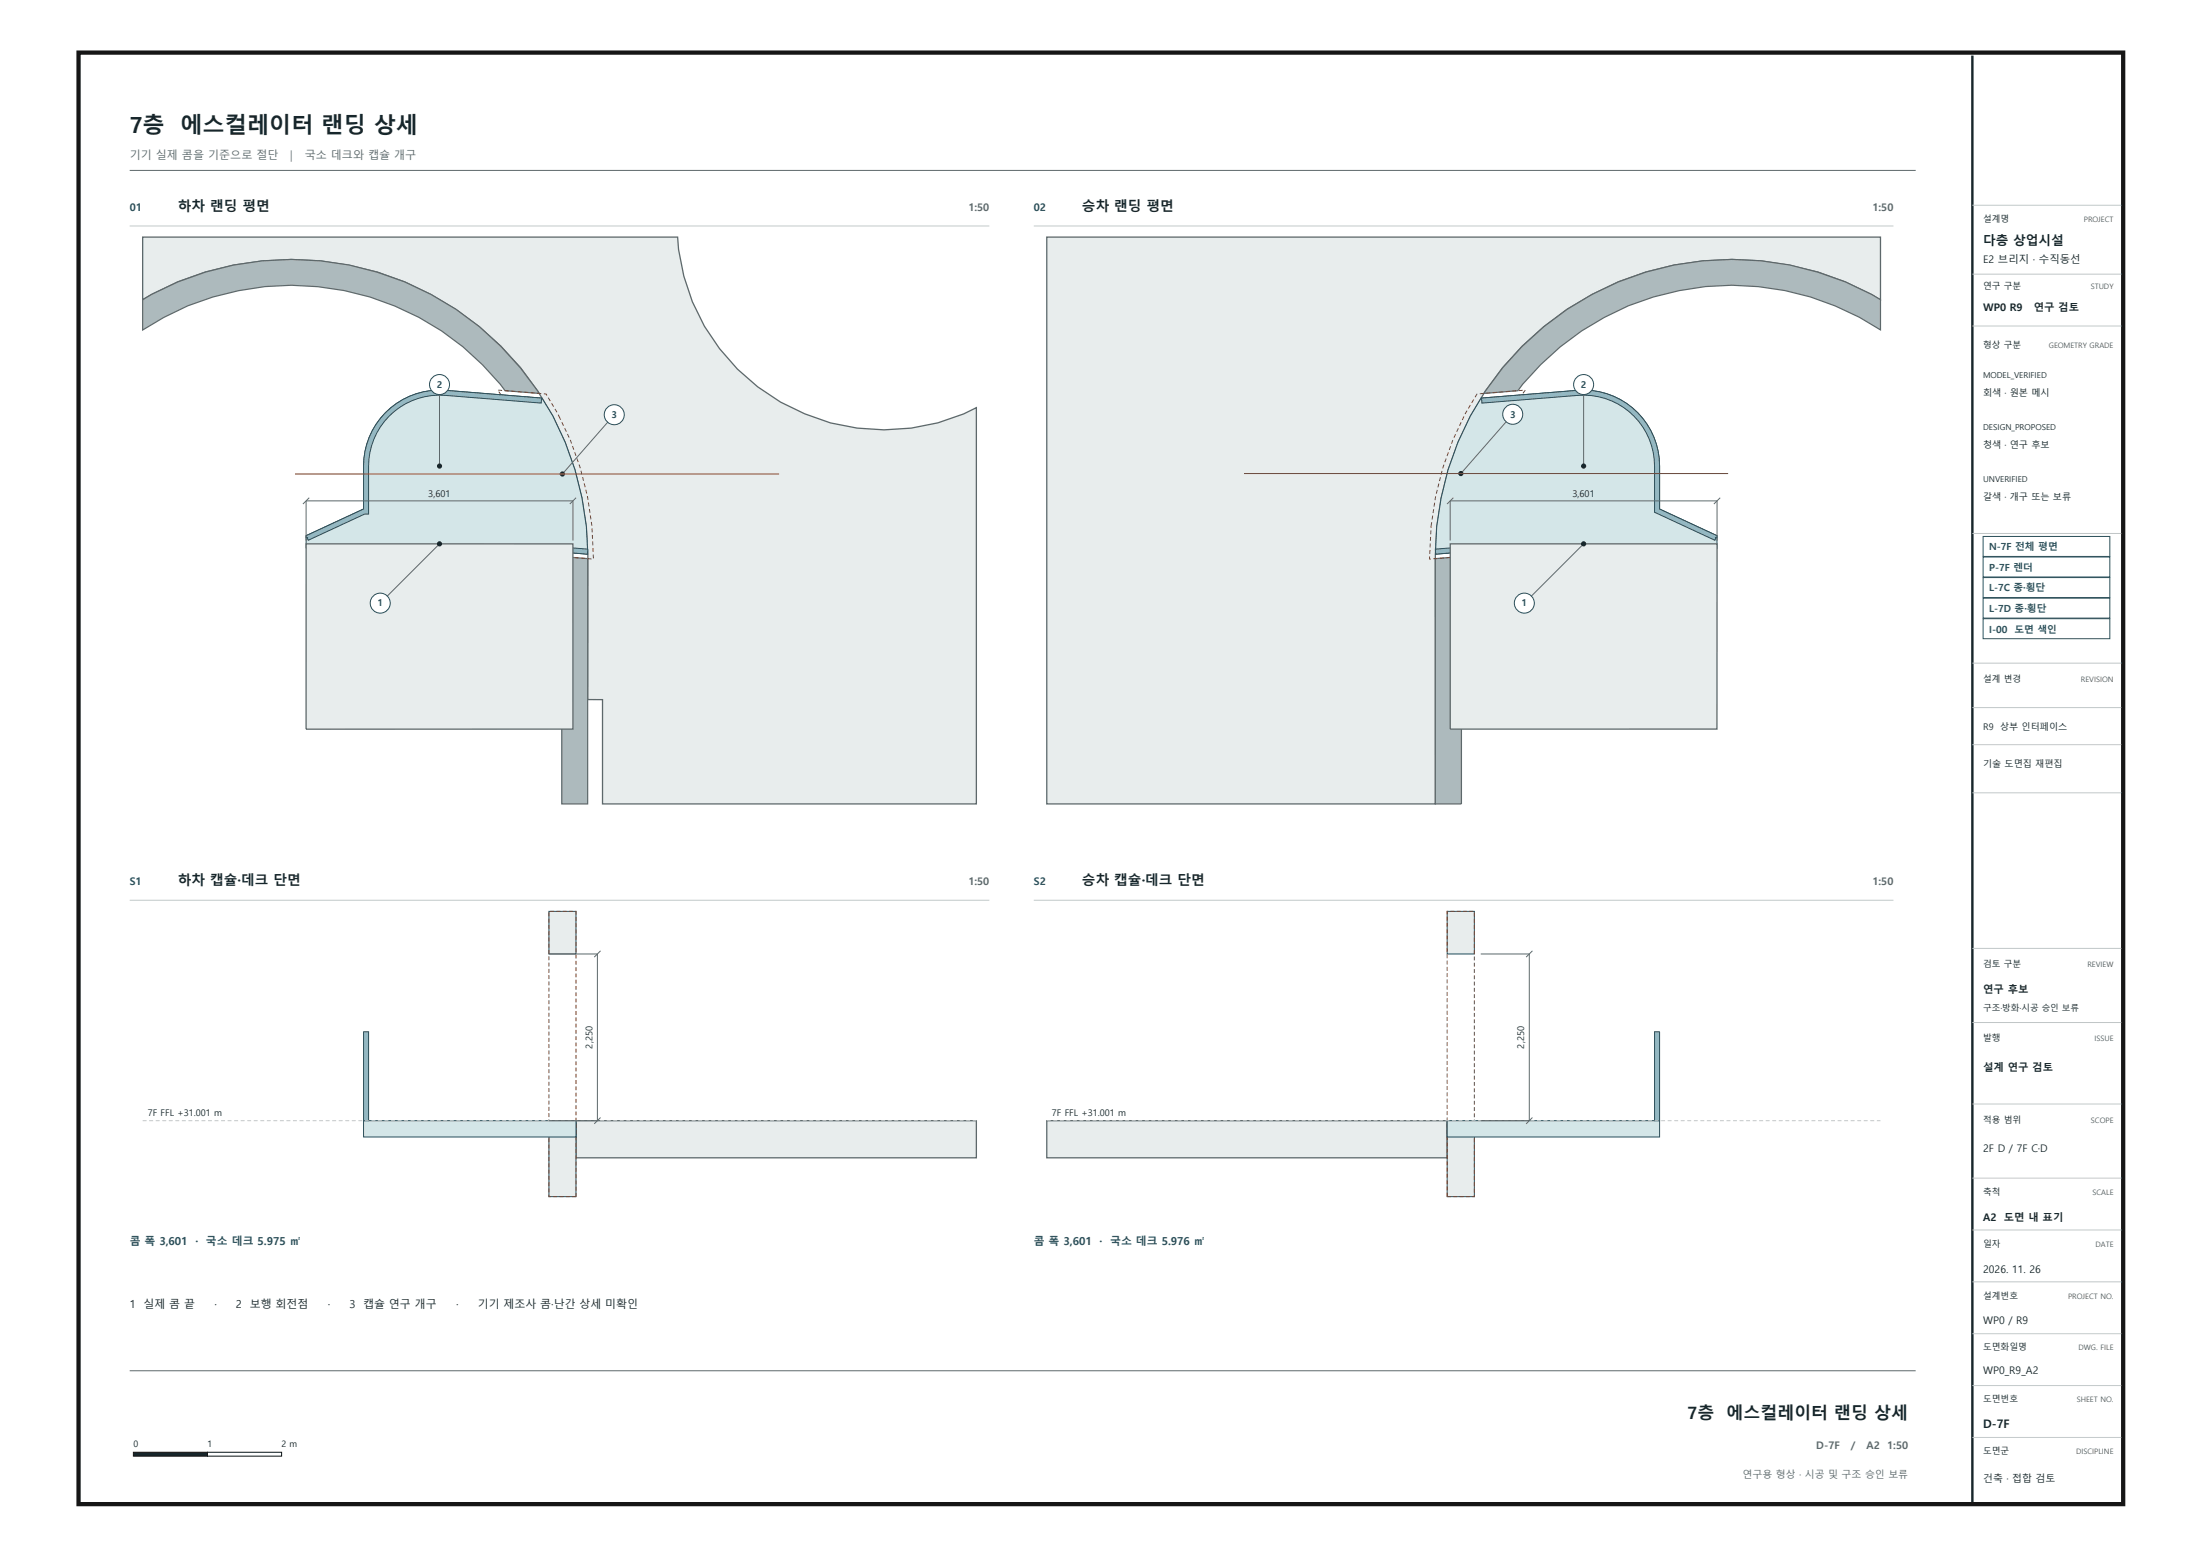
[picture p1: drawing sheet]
<svg xmlns="http://www.w3.org/2000/svg" width="594mm" height="420mm" viewBox="0 0 594 420" stroke-linecap="round" stroke-linejoin="round" font-family="sans-serif">
<path d="M35 46h482M35 370h482" fill="none" stroke="#5e696b" stroke-width=".27"/>
<path d="M36 392h20v1h-20z" fill="#17262b" stroke="#161616" stroke-width=".27"/>
<path d="M56 392h20v1h-20z" fill="#fff" stroke="#161616" stroke-width=".27"/>
<path d="M35 61h232" fill="none" stroke="#c2c9c9" stroke-width=".27"/>
<path d="M38.5 64h144.4a54.4 54.4 0 0 0 7.2 24.1 56.3 56.3 0 0 0 63 26l7-2.4 3.4-1.7v107h-100.9v-28.2h-4v-38.8a82.2 82.2 0 0 0-18.1-50.7 79.9 79.9 0 0 0-42.5-26.8 79.6 79.6 0 0 0-57.1 7l-2.4 1.4z" fill-rule="evenodd" fill="#e8eded" stroke="#5e696b" stroke-width=".35"/>
<g fill="#adbabd" stroke="#5e696b" stroke-width=".33">
<path d="M151.6 150.2l7 .6v66.2h-7z" fill-rule="evenodd"/>
<path d="M38.5 80.9a79.8 79.8 0 0 1 107 25.3l-9.2-.7a72.8 72.8 0 0 0-97.8-16.4z" fill-rule="evenodd"/>
</g>
<path d="M150.9 112.4l3.1 6.5 2.6 7.4 2 7.8 1.2 8 .4 8.8-10.1-.8a69.5 69.5 0 0 0-1.6-14.6v-.3a74.2 74.2 0 0 0-3.9-12.8l-3-6-3.6-6.1-3.7-5 13.1 1 3.5 6.1" fill="none" stroke="#914a2e" stroke-width=".27" stroke-dasharray="1.1 .7" stroke-linecap="butt"/>
<path d="M104 111.4a20.5 20.5 0 0 1 16.3-6l26 2.1a79.4 79.4 0 0 1 12.3 42.1l-19.7-1.6h-56.3v-3.4l15.5-7.2v-11.6a20.5 20.5 0 0 1 5.9-14.4z" fill-rule="evenodd" fill="#d4e6e8" stroke="#264f5c" stroke-width=".27"/>
<g fill="#94b8c2" stroke="#264f5c" stroke-width=".27">
<path d="M145.2 147.1l13.5 1.1-.2 1.4-13.4-1.1z" fill-rule="evenodd"/>
<path d="M104 111.4a20.5 20.5 0 0 1 16.3-6l25.9 2.1-.1 1.3-25.9-2.1a19.1 19.1 0 0 0-20.7 19.1v13h-1.1l-15.2 7-.2-.7h-.4v-.5l15.5-7.2v-11.6a20.5 20.5 0 0 1 5.9-14.4z" fill-rule="evenodd"/>
</g>
<path d="M82.6 146.8h72v50h-72z" fill-rule="evenodd" fill="#e8eded" stroke="#5e696b" stroke-width=".35"/>
<path d="M83.5 134.3l-1.7 1.7M155.5 134.4l-1.7 1.7M82.6 145.9v-10.7h72v10.7M118.6 146.8l-16 16" fill="none" stroke="#5e696b" stroke-width=".27"/>
<circle cx="118.6" cy="146.8" r=".56" fill="#17262b" stroke="#17262b" stroke-width=".27"/>
<circle cx="102.6" cy="162.8" r="2.7" fill="#fff" stroke="#264f5c" stroke-width=".27"/>
<path d="M118.6 103.8v22" fill="none" stroke="#5e696b" stroke-width=".27"/>
<circle cx="118.6" cy="125.8" r=".56" fill="#17262b" stroke="#17262b" stroke-width=".27"/>
<circle cx="118.6" cy="103.8" r="2.7" fill="#fff" stroke="#264f5c" stroke-width=".27"/>
<path d="M165.8 111.9l-14 16" fill="none" stroke="#5e696b" stroke-width=".27"/>
<circle cx="151.8" cy="127.9" r=".56" fill="#17262b" stroke="#17262b" stroke-width=".27"/>
<circle cx="165.8" cy="111.9" r="2.7" fill="#fff" stroke="#264f5c" stroke-width=".27"/>
<path d="M79.6 127.9h130.7" fill="none" stroke="#914a2e" stroke-width=".27"/>
<path d="M35 243h232" fill="none" stroke="#c2c9c9" stroke-width=".27"/>
<path d="M155.4 302.5h108.1v10h-108.1z" fill-rule="evenodd" fill="#e8eded" stroke="#5e696b" stroke-width=".35"/>
<g fill="#e8eded" stroke="#264f5c" stroke-width=".27">
<path d="M148.1 302.9h7.4v20.1h-7.4z" fill-rule="evenodd"/>
<path d="M148.1 246h7.4v11.5h-7.4z" fill-rule="evenodd"/>
</g>
<path d="M155.5 323h-7.4v-77h7.4v77" fill="none" stroke="#914a2e" stroke-width=".27" stroke-dasharray="1.1 .6" stroke-linecap="butt"/>
<path d="M98.1 302.5h57.3v4.4h-57.3z" fill-rule="evenodd" fill="#d4e6e8" stroke="#264f5c" stroke-width=".27"/>
<path d="M98.1 278.5h1.4v24h-1.4z" fill-rule="evenodd" fill="#94b8c2" stroke="#264f5c" stroke-width=".27"/>
<path d="M38.5 302.5h225" fill="none" stroke="#c2c9c9" stroke-width=".27" stroke-dasharray="1.1 .7" stroke-linecap="butt"/>
<path d="M39.4 298.4h21v3.6h-21z" fill="#fff"/>
<path d="M148.1 257.5h13.1v45h-13.1M162.1 256.7l-1.7 1.6M162.1 301.6l-1.7 1.8" fill="none" stroke="#5e696b" stroke-width=".27"/>
<path d="M279 61h232" fill="none" stroke="#c2c9c9" stroke-width=".27"/>
<path d="M282.5 64h225v16.9a79.7 79.7 0 0 0-55.8-9.3 79.9 79.9 0 0 0-64.3 78.4v67h-104.9z" fill-rule="evenodd" fill="#e8eded" stroke="#5e696b" stroke-width=".35"/>
<g fill="#adbabd" stroke="#5e696b" stroke-width=".33">
<path d="M387.4 150.8l7-.6v66.8h-7z" fill-rule="evenodd"/>
<path d="M410.8 93.5a79.7 79.7 0 0 1 96.7-12.6v8.1a72.9 72.9 0 0 0-97.9 16.5l-9.1 .7 .4-.7a79 79 0 0 1 9.9-12z" fill-rule="evenodd"/>
</g>
<path d="M386.2 142l1.2-7.9 2-7.8 2.7-7.6 3.4-7.1 3.1-5.3 13.1-1a73.1 73.1 0 0 0-10.3 17.4l-.2 .6a72.5 72.5 0 0 0-5 19.7l-.3 7.1-10.1 .8 .4-8.9" fill="none" stroke="#914a2e" stroke-width=".27" stroke-dasharray="1.1 .7" stroke-linecap="butt"/>
<path d="M399.7 107.5l26-2.1a20.5 20.5 0 0 1 22.2 20.4v11.6l15.5 7.2v3.4h-56.3l-19.7 1.6a78.7 78.7 0 0 1 12.3-42.1z" fill-rule="evenodd" fill="#d4e6e8" stroke="#264f5c" stroke-width=".27"/>
<g fill="#94b8c2" stroke="#264f5c" stroke-width=".27">
<path d="M399.8 107.5l25.9-2.1a20.5 20.5 0 0 1 22.2 20.4v11.6l15.5 7.2v.5h-.4l-.2 .7-16.3-7.5v-12.5a19.1 19.1 0 0 0-20.7-19.1l-25.9 2.1z" fill-rule="evenodd"/>
<path d="M387.4 148.2l13.4-1.1 .1 1.4-13.4 1.1z" fill-rule="evenodd"/>
</g>
<path d="M391.4 146.8h72v50h-72z" fill-rule="evenodd" fill="#e8eded" stroke="#5e696b" stroke-width=".35"/>
<path d="M392.2 134.4l-1.7 1.7M464.2 134.4l-1.7 1.7M391.4 145.9v-10.7h72v10.7M427.4 146.8l-16 16" fill="none" stroke="#5e696b" stroke-width=".27"/>
<circle cx="427.4" cy="146.8" r=".56" fill="#17262b" stroke="#17262b" stroke-width=".27"/>
<circle cx="411.4" cy="162.8" r="2.7" fill="#fff" stroke="#264f5c" stroke-width=".27"/>
<path d="M427.4 103.8v22" fill="none" stroke="#5e696b" stroke-width=".27"/>
<circle cx="427.4" cy="125.8" r=".56" fill="#17262b" stroke="#17262b" stroke-width=".27"/>
<circle cx="427.4" cy="103.8" r="2.7" fill="#fff" stroke="#264f5c" stroke-width=".27"/>
<path d="M408.3 111.8l-14 16" fill="none" stroke="#5e696b" stroke-width=".27"/>
<circle cx="394.3" cy="127.8" r=".56" fill="#17262b" stroke="#17262b" stroke-width=".27"/>
<circle cx="408.3" cy="111.8" r="2.7" fill="#fff" stroke="#264f5c" stroke-width=".27"/>
<path d="M335.7 127.8h130.7" fill="none" stroke="#914a2e" stroke-width=".27"/>
<path d="M279 243h232" fill="none" stroke="#c2c9c9" stroke-width=".27"/>
<path d="M282.5 302.5h108.1v10h-108.1z" fill-rule="evenodd" fill="#e8eded" stroke="#5e696b" stroke-width=".35"/>
<g fill="#e8eded" stroke="#264f5c" stroke-width=".27">
<path d="M390.6 302.9h7.3v20.1h-7.3z" fill-rule="evenodd"/>
<path d="M390.6 246h7.3v11.5h-7.3z" fill-rule="evenodd"/>
</g>
<path d="M390.6 323v-77h7.3v77h-7.3" fill="none" stroke="#914a2e" stroke-width=".27" stroke-dasharray="1.1 .6" stroke-linecap="butt"/>
<path d="M390.6 302.5h57.3v4.4h-57.3z" fill-rule="evenodd" fill="#d4e6e8" stroke="#264f5c" stroke-width=".27"/>
<path d="M446.5 278.5h1.4v24h-1.4z" fill-rule="evenodd" fill="#94b8c2" stroke="#264f5c" stroke-width=".27"/>
<path d="M282.5 302.5h225" fill="none" stroke="#c2c9c9" stroke-width=".27" stroke-dasharray="1.1 .7" stroke-linecap="butt"/>
<path d="M283.4 298.4h21v3.6h-21z" fill="#fff"/>
<path d="M399.6 257.5h13.1v45h-13.1M413.6 256.7l-1.7 1.6M413.6 301.6l-1.7 1.8" fill="none" stroke="#5e696b" stroke-width=".27"/>
<path d="M21.2 14.2h551.8v391.8h-551.8z" fill="none" stroke="#161616" stroke-width="1.2" stroke-linecap="butt"/>
<path d="M532.3 15v390.5" fill="none" stroke="#17262b" stroke-width=".65" stroke-linecap="butt"/>
<g fill="none" stroke="#c2c9c9" stroke-width=".27">
<path d="M532.3 55.4h40.2M532.3 74h40.2M532.3 88h40.2M532.3 144h40.2M532.3 179h40.2M532.3 191h40.2M532.3 201h40.2M532.3 214h40.2M532.3 256h40.2M532.3 276h40.2M532.3 298h40.2M532.3 318h40.2"/>
<path d="M532.3 332h40.2M532.3 346h40.2M532.3 360h40.2M532.3 374h40.2M532.3 388h40.2"/>
</g>
<g fill="#fff" stroke="#264f5c" stroke-width=".27">
<path d="M535.2 144.8h34.2v5.4h-34.2z"/>
<path d="M535.2 150.4h34.2v5.4h-34.2z"/>
<path d="M535.2 155.9h34.2v5.4h-34.2z"/>
<path d="M535.2 161.5h34.2v5.4h-34.2z"/>
<path d="M535.2 167h34.2v5.4h-34.2z"/>
</g>
<g font-size="6" fill="#17262b">
<text x="35" y="36">7층</text>
<text x="48.7" y="36">에스컬레이터 랜딩 상세</text>
</g>
<g font-size="4.6" fill="#17262b">
<text x="455.4" y="383">7층</text>
<text x="465.9" y="383">에스컬레이터 랜딩 상세</text>
</g>
<g font-size="3.7" fill="#17262b">
<text x="48" y="57">하차 랜딩 평면</text>
<text x="292" y="57">승차 랜딩 평면</text>
<text x="48" y="239">하차 캡슐·데크 단면</text>
<text x="292" y="239">승차 캡슐·데크 단면</text>
</g>
<text font-size="3.5" fill="#161616" x="535.2" y="66">다층 상업시설</text>
<text font-size="3.2" fill="#161616" x="535.2" y="385.5">D-7F</text>
<g font-size="3" fill="#5e696b">
<text x="35" y="43">기기 실제 콤을 기준으로 절단</text>
<text x="78.4" y="43">|</text>
<text x="82.2" y="43">국소 데크와 캡슐 개구</text>
</g>
<g font-size="3" fill="#264f5c">
<text x="35" y="336">콤 폭 3,601</text>
<text x="52.7" y="336">·</text>
<text x="55.6" y="336">국소 데크 5.975 ㎡</text>
<text x="279" y="336">콤 폭 3,601</text>
<text x="296.7" y="336">·</text>
<text x="299.6" y="336">국소 데크 5.976 ㎡</text>
</g>
<g font-size="3" fill="#17262b">
<text x="35" y="353">1</text>
<text x="38.7" y="353">실제 콤 끝</text>
<text x="57.8" y="353">·</text>
<text x="63.7" y="353">2</text>
<text x="67.4" y="353">보행 회전점</text>
<text x="88.5" y="353">·</text>
<text x="94.3" y="353">3</text>
<text x="98" y="353">캡슐 연구 개구</text>
<text x="123.1" y="353">·</text>
<text x="128.9" y="353">기기 제조사 콤·난간 상세 미확인</text>
</g>
<g font-size="2.8" fill="#264f5c">
<text x="35" y="57">01</text>
<text x="279" y="57">02</text>
<text x="35" y="239">S1</text>
<text x="279" y="239">S2</text>
</g>
<g font-size="2.8" fill="#5e696b">
<text x="261.4" y="57">1:50</text>
<text x="505.4" y="57">1:50</text>
<text x="261.4" y="239">1:50</text>
<text x="505.4" y="239">1:50</text>
<text x="490.2" y="391">D-7F</text>
<text x="499.5" y="391">/</text>
<text x="503.7" y="391">A2</text>
<text x="509.3" y="391">1:50</text>
</g>
<g font-size="2.8" fill="#161616">
<text x="535.2" y="71">E2 브리지 · 계단실</text>
<text x="535.2" y="84">WP0 R8</text>
<text x="547.9" y="84">연구용</text>
<text x="535.2" y="268">연구 후보</text>
<text x="535.2" y="289">설계 연구 검토</text>
<text x="535.2" y="311">2F D / 7F C·D</text>
<text x="535.2" y="329.5">A2</text>
<text x="541.8" y="329.5">1:50</text>
<text x="535.2" y="343.6">2026. 11. 25</text>
<text x="535.2" y="357.5">WP0 / R8</text>
<text x="535.2" y="371">WP0_R8_A2</text>
</g>
<g font-size="2.8" fill="#17262b">
<text x="535.2" y="71">E2 브리지 · 수직동선</text>
<text x="535.2" y="84">WP0 R9</text>
<text x="548.9" y="84">연구 검토</text>
<text x="540.8" y="329.5">도면 내 표기</text>
<text x="535.2" y="343.6">2026. 11. 26</text>
<text x="535.2" y="357.5">WP0 / R9</text>
<text x="535.2" y="371">WP0_R9_A2</text>
</g>
<text font-size="2.7" fill="#5e696b" x="470.3" y="399">연구용 형상 · 시공 및 구조 승인 보류</text>
<text font-size="2.7" fill="#17262b" x="535.2" y="400">건축 · 접합 검토</text>
<g font-size="2.6" fill="#264f5c">
<text x="536.8" y="148.5">N-7F 전체 평면</text>
<text x="536.8" y="154.1">P-7F 렌더</text>
<text x="536.8" y="159.7">L-7C 종·횡단</text>
<text x="536.8" y="165.2">L-7D 종·횡단</text>
<text x="536.8" y="170.7">I-00</text>
<text x="543.6" y="170.7">도면 색인</text>
</g>
<g font-size="2.6" fill="#161616">
<text x="535.2" y="400">7층</text>
<text x="541.1" y="400">에스컬레이터 랜딩 상세</text>
</g>
<g font-size="2.5" fill="#161616">
<text x="535.2" y="96">콤·데크·캡슐 개구</text>
<text x="535.2" y="102">치수 mm · 표기 축척</text>
<text x="535.2" y="108">원본 기반 검토</text>
<text x="535.2" y="183.5">설계 변경</text>
</g>
<g font-size="2.5" fill="#264f5c">
<text x="117.9" y="104.7">2</text>
<text x="426.6" y="104.7">2</text>
<text x="165" y="112.8">3</text>
<text x="407.5" y="112.7">3</text>
<text x="101.9" y="163.7">1</text>
<text x="410.6" y="163.7">1</text>
</g>
<g font-size="2.5" fill="#17262b">
<text x="535.2" y="107">회색 · 원본 메시</text>
<text x="535.2" y="121">청색 · 연구 후보</text>
<text x="115.6" y="134.1">3,601</text>
<text x="424.4" y="134.1">3,601</text>
<text x="535.2" y="135">갈색 · 개구 또는 보류</text>
<text x="535.2" y="197">R9</text>
<text x="539.8" y="197">상부 인터페이스</text>
<text x="535.2" y="207">기술 도면집 재편집</text>
<text x="159.9" y="283" transform="rotate(-90 159.9 283)">2,250</text>
<text x="411.4" y="283" transform="rotate(-90 411.4 283)">2,250</text>
<text x="39.9" y="301.2">7F FFL +31.001 m</text>
<text x="283.9" y="301.2">7F FFL +31.001 m</text>
</g>
<g font-size="2.4" fill="#161616">
<text x="535.2" y="59.6">설계명</text>
<text x="535.2" y="78.2">주기</text>
<text x="535.2" y="261">검토 구분</text>
<text x="535.2" y="281">발행 구분</text>
<text x="535.2" y="303">적용 범위</text>
<text x="535.2" y="322.5">축척</text>
<text x="535.2" y="336.7">일자</text>
<text x="535.2" y="350.5">설계번호</text>
<text x="535.2" y="364.5">도면화일명</text>
<text x="535.2" y="378.5">도면번호</text>
<text x="535.2" y="392.5">도면명</text>
</g>
<g font-size="2.4" fill="#17262b">
<text x="535.2" y="78">연구 구분</text>
<text x="535.2" y="94">형상 구분</text>
<text x="535.2" y="184">설계 변경</text>
<text x="535.2" y="281">발행</text>
<text x="36" y="390.7">0</text>
<text x="56" y="390.7">1</text>
<text x="76" y="390.7">2 m</text>
<text x="535.2" y="392.5">도면군</text>
</g>
<text font-size="2.3" fill="#525457" x="535.2" y="122.5">회색 · 원본 메시</text>
<text font-size="2.3" fill="#1f4a59" x="535.2" y="128">청색 · 연구 형상</text>
<text font-size="2.3" fill="#161616" x="535.2" y="273">구조·방화·시공 승인 보류</text>
<g font-size="2.2" fill="#17262b">
<text x="535.2" y="102">MODEL_VERIFIED</text>
<text x="535.2" y="116">DESIGN_PROPOSED</text>
<text x="535.2" y="130">UNVERIFIED</text>
</g>
<g font-size="2.2" fill="#161616">
<text x="533.3" y="196.5">일자</text>
<text x="545.6" y="196.5">설계</text>
<text x="552.6" y="196.5">검토</text>
<text x="534" y="207.6">26.11.25</text>
<text x="546" y="207.6">R8</text>
<text x="553.3" y="207.6">—</text>
</g>
<g font-size="2" fill="#525457">
<text x="557" y="59.6">PROJECT TITLE</text>
<text x="562.4" y="60">PROJECT</text>
<text x="564.2" y="78">STUDY</text>
<text x="565.2" y="78.2">NOTE</text>
<text x="552.9" y="94">GEOMETRY GRADE</text>
<text x="561.6" y="184">REVISION</text>
<text x="555.6" y="261">REVIEW STATUS</text>
<text x="563.4" y="261">REVIEW</text>
<text x="565.2" y="281">ISSUE</text>
<text x="564.3" y="303">SCOPE</text>
<text x="564.7" y="322.5">SCALE</text>
<text x="565.5" y="336.7">DATE</text>
<text x="558.1" y="350.5">PROJECT NO.</text>
<text x="560.9" y="364.5">DWG. FILE</text>
<text x="560.5" y="378.5">SHEET NO.</text>
<text x="557.2" y="392.5">SUBJECT TITLE</text>
<text x="560.3" y="392.5">DISCIPLINE</text>
</g>
</svg>
